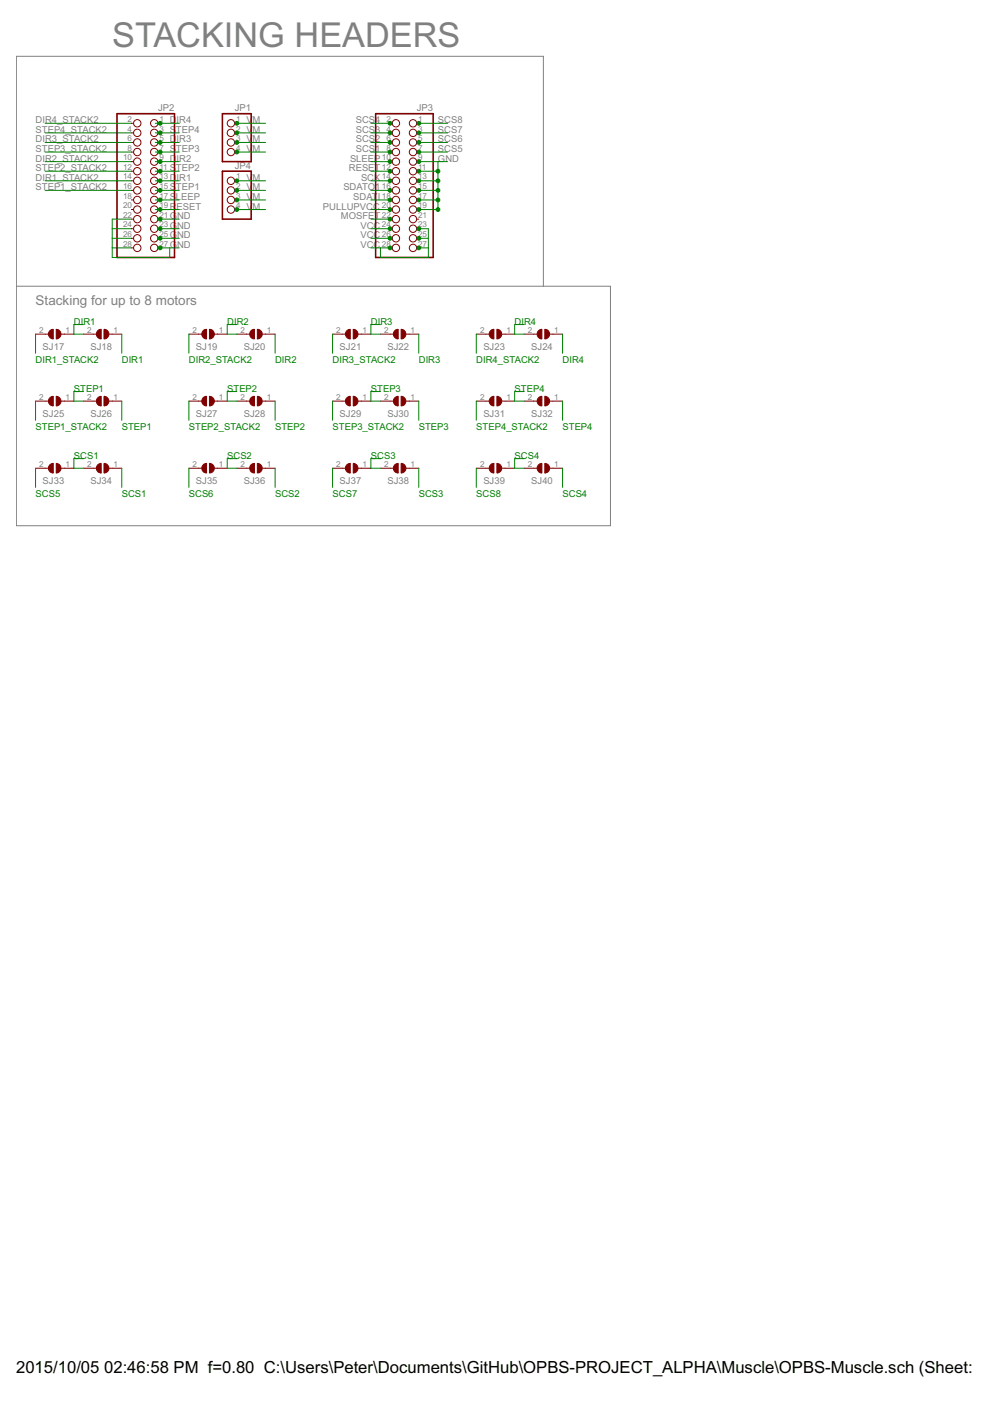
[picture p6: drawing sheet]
<svg xmlns="http://www.w3.org/2000/svg" width="210mm" height="297mm" viewBox="0 0 210 297" stroke-linecap="round" stroke-linejoin="round" font-family="sans-serif">
<path d="M3.5 60.7h125.9v50.8h-125.9v-99.6h111.7v48.8" fill="none" stroke="#808080" stroke-width=".21"/>
<path d="M24.8 24.1h12.2v30.5h-12.2zM47.2 24.1h6.1v10.2h-6.1zM47.2 36.3h6.1v10.2h-6.1zM79.7 24.1h12.1v30.5h-12.1z" fill="none" stroke="#800000" stroke-width=".34"/>
<g fill="none" stroke="#800000" stroke-width=".21">
<path d="M27.9 26.1h.4M27.9 28.2h.4M27.9 30.2h.4M27.9 32.2h.4M27.9 34.3h.4M27.9 36.3h.4M27.9 38.3h.4M33.5 26.1h.5M33.5 28.2h.5M33.5 30.2h.5M33.5 32.2h.5M33.5 34.3h.5"/>
<path d="M33.5 36.3h.5M33.5 38.3h.5M49.8 26.1h.4M49.8 28.2h.4M49.8 30.2h.4M49.8 32.2h.4M49.8 38.3h.4M82.7 26.1h.4M82.7 28.2h.4M82.7 30.2h.4M82.7 32.2h.4M82.7 34.3h.4"/>
<path d="M82.7 36.3h.4M82.7 38.3h.4M88.3 26.1h.5M88.3 28.2h.5M88.3 30.2h.5M88.3 32.2h.5M88.3 34.3h.5M88.3 36.3h.5M88.3 38.3h.5M27.9 40.4h.4M27.9 42.4h.4M27.9 44.4h.4"/>
<path d="M27.9 46.5h.4M27.9 48.5h.4M27.9 50.5h.4M27.9 52.6h.4M33.5 40.4h.5M33.5 42.4h.5M33.5 44.4h.5M33.5 46.5h.5M33.5 48.5h.5M33.5 50.5h.5M33.5 52.6h.5M49.8 40.4h.4"/>
<path d="M49.8 42.4h.4M49.8 44.4h.4M82.7 40.4h.4M82.7 42.4h.4M82.7 44.4h.4M82.7 46.5h.4M82.7 48.5h.4M82.7 50.5h.4M82.7 52.6h.4M88.3 40.4h.5M88.3 42.4h.5M88.3 44.4h.5"/>
<path d="M88.3 46.5h.5M88.3 48.5h.5M88.3 50.5h.5M88.3 52.6h.5M7.5 70.8h2.8M12.9 70.8h2.8M17.7 70.8h2.7M23.1 70.8h2.7M40 70.8h2.8M45.4 70.8h2.8M50.2 70.8h2.7M55.6 70.8h2.7"/>
<path d="M70.5 70.8h2.8M75.9 70.8h2.7M80.7 70.8h2.7M86.1 70.8h2.7M101 70.8h2.7M106.4 70.8h2.7M111.1 70.8h2.8M116.5 70.8h2.8M7.5 85h2.8M7.5 99.3h2.8M12.9 85h2.8M12.9 99.3h2.8"/>
<path d="M17.7 85h2.7M17.7 99.3h2.7M23.1 85h2.7M23.1 99.3h2.7M40 85h2.8M40 99.3h2.8M45.4 85h2.8M45.4 99.3h2.8M50.2 85h2.7M50.2 99.3h2.7M55.6 85h2.7M55.6 99.3h2.7"/>
<path d="M70.5 85h2.8M70.5 99.3h2.8M75.9 85h2.7M75.9 99.3h2.7M80.7 85h2.7M80.7 99.3h2.7M86.1 85h2.7M86.1 99.3h2.7M101 85h2.7M101 99.3h2.7M106.4 85h2.7M106.4 99.3h2.7"/>
<path d="M111.1 85h2.8M111.1 99.3h2.8M116.5 85h2.8M116.5 99.3h2.8"/>
<circle cx="29.1" cy="38.3" r=".78"/>
<circle cx="29.1" cy="36.3" r=".78"/>
<circle cx="29.1" cy="28.2" r=".78"/>
<circle cx="29.1" cy="32.2" r=".78"/>
<circle cx="29.1" cy="30.2" r=".78"/>
<circle cx="29.1" cy="26.1" r=".78"/>
<circle cx="29.1" cy="34.3" r=".78"/>
<circle cx="32.7" cy="32.2" r=".78"/>
<circle cx="32.7" cy="34.3" r=".78"/>
<circle cx="32.7" cy="28.2" r=".78"/>
<circle cx="32.7" cy="30.2" r=".78"/>
<circle cx="32.7" cy="36.3" r=".78"/>
<circle cx="32.7" cy="26.1" r=".78"/>
<circle cx="32.7" cy="38.3" r=".78"/>
<circle cx="49" cy="30.2" r=".78"/>
<circle cx="49" cy="38.3" r=".78"/>
<circle cx="49" cy="26.1" r=".78"/>
<circle cx="49" cy="32.2" r=".78"/>
<circle cx="49" cy="28.2" r=".78"/>
<circle cx="83.9" cy="30.2" r=".78"/>
<circle cx="83.9" cy="36.3" r=".78"/>
<circle cx="83.9" cy="28.2" r=".78"/>
<circle cx="83.9" cy="38.3" r=".78"/>
<circle cx="83.9" cy="26.1" r=".78"/>
<circle cx="83.9" cy="32.2" r=".78"/>
<circle cx="83.9" cy="34.3" r=".78"/>
<circle cx="87.6" cy="28.2" r=".78"/>
<circle cx="87.6" cy="30.2" r=".78"/>
<circle cx="87.6" cy="32.2" r=".78"/>
<circle cx="87.6" cy="36.3" r=".78"/>
<circle cx="87.6" cy="34.3" r=".78"/>
<circle cx="87.6" cy="26.1" r=".78"/>
<circle cx="87.6" cy="38.3" r=".78"/>
<circle cx="29.1" cy="52.6" r=".78"/>
<circle cx="29.1" cy="50.5" r=".78"/>
<circle cx="29.1" cy="40.4" r=".78"/>
<circle cx="29.1" cy="42.4" r=".78"/>
<circle cx="29.1" cy="44.4" r=".78"/>
<circle cx="29.1" cy="48.5" r=".78"/>
<circle cx="29.1" cy="46.5" r=".78"/>
<circle cx="32.7" cy="40.4" r=".78"/>
<circle cx="32.7" cy="46.5" r=".78"/>
<circle cx="32.7" cy="52.6" r=".78"/>
<circle cx="32.7" cy="44.4" r=".78"/>
<circle cx="32.7" cy="42.4" r=".78"/>
<circle cx="32.7" cy="48.5" r=".78"/>
<circle cx="32.7" cy="50.5" r=".78"/>
<circle cx="49" cy="42.4" r=".78"/>
<circle cx="49" cy="40.4" r=".78"/>
<circle cx="49" cy="44.4" r=".78"/>
<circle cx="83.9" cy="48.5" r=".78"/>
<circle cx="83.9" cy="46.5" r=".78"/>
<circle cx="83.9" cy="50.5" r=".78"/>
<circle cx="83.9" cy="52.6" r=".78"/>
<circle cx="83.9" cy="44.4" r=".78"/>
<circle cx="83.9" cy="40.4" r=".78"/>
<circle cx="83.9" cy="42.4" r=".78"/>
<circle cx="87.6" cy="52.6" r=".78"/>
<circle cx="87.6" cy="44.4" r=".78"/>
<circle cx="87.6" cy="40.4" r=".78"/>
<circle cx="87.6" cy="46.5" r=".78"/>
<circle cx="87.6" cy="42.4" r=".78"/>
<circle cx="87.6" cy="50.5" r=".78"/>
<circle cx="87.6" cy="48.5" r=".78"/>
</g>
<g fill="#800000" stroke="#800000" stroke-width=".21">
<path d="M10.6 70.1l.7-.3v2.1a1.02 1.02 0 0 1-1-.7 1.02 1.02 0 0 1 .3-1.1z" fill-rule="evenodd"/>
<path d="M11.9 69.8a1.02 1.02 0 0 1 1 1 1.02 1.02 0 0 1-1 1.1z" fill-rule="evenodd"/>
<path d="M20.8 70.1l.7-.3v2.1a1.02 1.02 0 0 1-1-.7 1.02 1.02 0 0 1 .3-1.1z" fill-rule="evenodd"/>
<path d="M22.1 69.8a1.02 1.02 0 0 1 1 1 1.02 1.02 0 0 1-1 1.1z" fill-rule="evenodd"/>
<path d="M43.1 70.1l.7-.3v2.1a1.02 1.02 0 0 1-1-.7 1.02 1.02 0 0 1 .3-1.1z" fill-rule="evenodd"/>
<path d="M44.4 69.8a1.02 1.02 0 0 1 1 1 1.02 1.02 0 0 1-1 1.1z" fill-rule="evenodd"/>
<path d="M53.3 70.1l.7-.3v2.1a1.02 1.02 0 0 1-1-.7 1.02 1.02 0 0 1 .3-1.1z" fill-rule="evenodd"/>
<path d="M54.6 69.8a1.02 1.02 0 0 1 1 1 1.02 1.02 0 0 1-1 1.1z" fill-rule="evenodd"/>
<path d="M73.6 70.1l.7-.3v2.1a1.02 1.02 0 0 1-1-.7 1.02 1.02 0 0 1 .3-1.1z" fill-rule="evenodd"/>
<path d="M74.9 69.8a1.02 1.02 0 0 1 1 1 1.02 1.02 0 0 1-1 1.1z" fill-rule="evenodd"/>
<path d="M83.8 70.1l.6-.3v2.1a1.02 1.02 0 0 1-.9-.7 1.02 1.02 0 0 1 .3-1.1z" fill-rule="evenodd"/>
<path d="M85 69.8a1.02 1.02 0 0 1 1.1 1 1.02 1.02 0 0 1-1.1 1.1z" fill-rule="evenodd"/>
<path d="M104.1 70.1l.6-.3v2.1a1.02 1.02 0 0 1-.9-.7 1.02 1.02 0 0 1 .3-1.1z" fill-rule="evenodd"/>
<path d="M105.3 69.8a1.02 1.02 0 0 1 1.1 1 1.02 1.02 0 0 1-1.1 1.1z" fill-rule="evenodd"/>
<path d="M114.2 70.1l.7-.3v2.1a1.02 1.02 0 0 1-1-.7 1.02 1.02 0 0 1 .3-1.1z" fill-rule="evenodd"/>
<path d="M115.5 69.8a1.02 1.02 0 0 1 1 1 1.02 1.02 0 0 1-1 1.1z" fill-rule="evenodd"/>
<path d="M10.6 84.3l.7-.3v2.1a1.01 1.01 0 0 1-1-.7 1.01 1.01 0 0 1 .3-1.1z" fill-rule="evenodd"/>
<path d="M11.9 84a1.02 1.02 0 0 1 1 1 1.02 1.02 0 0 1-1 1.1z" fill-rule="evenodd"/>
<path d="M20.8 84.3l.7-.3v2.1a1.01 1.01 0 0 1-1-.7 1.01 1.01 0 0 1 .3-1.1z" fill-rule="evenodd"/>
<path d="M22.1 84a1.02 1.02 0 0 1 1 1 1.02 1.02 0 0 1-1 1.1z" fill-rule="evenodd"/>
<path d="M43.1 84.3l.7-.3v2.1a1.01 1.01 0 0 1-1-.7 1.01 1.01 0 0 1 .3-1.1z" fill-rule="evenodd"/>
<path d="M44.4 84a1.02 1.02 0 0 1 1 1 1.02 1.02 0 0 1-1 1.1z" fill-rule="evenodd"/>
<path d="M53.3 84.3l.7-.3v2.1a1.01 1.01 0 0 1-1-.7 1.01 1.01 0 0 1 .3-1.1z" fill-rule="evenodd"/>
<path d="M54.6 84a1.02 1.02 0 0 1 1 1 1.02 1.02 0 0 1-1 1.1z" fill-rule="evenodd"/>
<path d="M73.6 84.3l.7-.3v2.1a1.01 1.01 0 0 1-1-.7 1.01 1.01 0 0 1 .3-1.1z" fill-rule="evenodd"/>
<path d="M74.9 84a1.02 1.02 0 0 1 1 1 1.02 1.02 0 0 1-1 1.1z" fill-rule="evenodd"/>
<path d="M83.8 84.3l.6-.3v2.1a1.01 1.01 0 0 1-.9-.7 1.01 1.01 0 0 1 .3-1.1z" fill-rule="evenodd"/>
<path d="M85 84a1.02 1.02 0 0 1 1.1 1 1.02 1.02 0 0 1-1.1 1.1z" fill-rule="evenodd"/>
<path d="M104.1 84.3l.6-.3v2.1a1.01 1.01 0 0 1-.9-.7 1.01 1.01 0 0 1 .3-1.1z" fill-rule="evenodd"/>
<path d="M105.3 84a1.02 1.02 0 0 1 1.1 1 1.02 1.02 0 0 1-1.1 1.1z" fill-rule="evenodd"/>
<path d="M114.2 84.3l.7-.3v2.1a1.01 1.01 0 0 1-1-.7 1.01 1.01 0 0 1 .3-1.1z" fill-rule="evenodd"/>
<path d="M115.5 84a1.02 1.02 0 0 1 1 1 1.02 1.02 0 0 1-1 1.1z" fill-rule="evenodd"/>
<path d="M10.6 98.5l.7-.2v2a1.02 1.02 0 0 1-1-.7 1.02 1.02 0 0 1 .3-1.1z" fill-rule="evenodd"/>
<path d="M11.9 98.3a1.02 1.02 0 0 1 1 1 1.02 1.02 0 0 1-1 1z" fill-rule="evenodd"/>
<path d="M20.8 98.5l.7-.2v2a1.02 1.02 0 0 1-1-.7 1.02 1.02 0 0 1 .3-1.1z" fill-rule="evenodd"/>
<path d="M22.1 98.3a1.02 1.02 0 0 1 1 1 1.02 1.02 0 0 1-1 1z" fill-rule="evenodd"/>
<path d="M43.1 98.5l.7-.2v2a1.02 1.02 0 0 1-1-.7 1.02 1.02 0 0 1 .3-1.1z" fill-rule="evenodd"/>
<path d="M44.4 98.3a1.02 1.02 0 0 1 1 1 1.02 1.02 0 0 1-1 1z" fill-rule="evenodd"/>
<path d="M53.3 98.5l.7-.2v2a1.02 1.02 0 0 1-1-.7 1.02 1.02 0 0 1 .3-1.1z" fill-rule="evenodd"/>
<path d="M54.6 98.3a1.02 1.02 0 0 1 1 1 1.02 1.02 0 0 1-1 1z" fill-rule="evenodd"/>
<path d="M73.6 98.5l.7-.2v2a1.02 1.02 0 0 1-1-.7 1.02 1.02 0 0 1 .3-1.1z" fill-rule="evenodd"/>
<path d="M74.9 98.3a1.02 1.02 0 0 1 1 1 1.02 1.02 0 0 1-1 1z" fill-rule="evenodd"/>
<path d="M83.8 98.5l.6-.2v2a1.02 1.02 0 0 1-.9-.7 1.02 1.02 0 0 1 .3-1.1z" fill-rule="evenodd"/>
<path d="M85 98.3a1.02 1.02 0 0 1 1.1 1 1.02 1.02 0 0 1-1.1 1z" fill-rule="evenodd"/>
<path d="M104.1 98.5l.6-.2v2a1.02 1.02 0 0 1-.9-.7 1.02 1.02 0 0 1 .3-1.1z" fill-rule="evenodd"/>
<path d="M105.3 98.3a1.02 1.02 0 0 1 1.1 1 1.02 1.02 0 0 1-1.1 1z" fill-rule="evenodd"/>
<path d="M114.2 98.5l.7-.2v2a1.02 1.02 0 0 1-1-.7 1.02 1.02 0 0 1 .3-1.1z" fill-rule="evenodd"/>
<path d="M115.5 98.3a1.02 1.02 0 0 1 1 1 1.02 1.02 0 0 1-1 1z" fill-rule="evenodd"/>
</g>
<g fill="none" stroke="#008000" stroke-width=".21">
<path d="M9.6 38.3h18.3M9.6 36.3h18.3M9.6 34.3h18.3M9.6 30.2h18.3M9.6 28.2h18.3M9.6 26.1h18.3M9.6 32.2h18.3M32.9 38.3h5.1M32.9 36.3h5.1M32.9 34.3h5.1M32.9 30.2h5.1M32.9 28.2h5.1"/>
<path d="M32.9 26.1h5.1M32.9 32.2h5.1M50.2 38.3h6.1M50.2 30.2h6.1M50.2 28.2h6.1M50.2 26.1h6.1M50.2 32.2h6.1M78.6 38.3h4.1M78.6 36.3h4.1M78.6 34.3h4.1M78.6 30.2h4.1M78.6 28.2h4.1"/>
<path d="M78.6 26.1h4.1M78.6 32.2h4.1M88.8 38.3h4.1M88.8 36.3h4.1M88.8 34.3h6.1M88.8 30.2h6.1M88.8 28.2h6.1M88.8 26.1h6.1M88.8 32.2h6.1M92.9 34.3v10.1h-4.1M9.6 40.4h18.3M23.8 48.5h4.1"/>
<path d="M23.8 50.5h4.1M23.8 52.6h4.1M27.9 46.5h-4.1v8.1h12.2v-2M32.9 40.4h5.1M32.9 42.4h5.1M32.9 44.4h5.1M34 48.5h4M34 50.5h4M34 52.6h4M34 46.5h4M50.2 40.4h6.1M50.2 42.4h6.1"/>
<path d="M50.2 44.4h6.1M78.6 40.4h4.1M78.6 42.4h4.1M78.6 44.4h4.1M78.6 48.5h4.1M78.6 50.5h4.1M78.6 52.6h4.1M78.6 46.5h4.1M88.8 40.4h4.1M88.8 42.4h4.1M88.8 48.5h2v6.1h-10.1v-2M88.8 50.5h2"/>
<path d="M88.8 52.6h2M7.5 70.8v4.1M17.7 68.8h-2v2h2M25.8 70.8v4.1M40 70.8v4.1M50.2 68.8h-2v2h2M58.3 70.8v4.1M70.5 70.8v4.1M80.7 68.8h-2.1v2h2.1M88.8 70.8v4.1M101 70.8v4.1M111.1 68.8h-2v2h2"/>
<path d="M119.3 70.8v4.1M7.5 85v4.1M7.5 99.3v4M17.7 83h-2v2h2M17.7 97.2h-2v2.1h2M25.8 85v4.1M25.8 99.3v4M40 85v4.1M40 99.3v4M50.2 83h-2v2h2M50.2 97.2h-2v2.1h2M58.3 85v4.1"/>
<path d="M58.3 99.3v4M70.5 85v4.1M70.5 99.3v4M80.7 83h-2.1v2h2.1M80.7 97.2h-2.1v2.1h2.1M88.8 85v4.1M88.8 99.3v4M101 85v4.1M101 99.3v4M111.1 83h-2v2h2M111.1 97.2h-2v2.1h2M119.3 85v4.1"/>
<path d="M119.3 99.3v4"/>
</g>
<g fill="#008000" stroke="#008000" stroke-width=".21">
<circle cx="34" cy="40.4" r=".4"/>
<circle cx="34" cy="38.3" r=".4"/>
<circle cx="34" cy="36.3" r=".4"/>
<circle cx="34" cy="34.3" r=".4"/>
<circle cx="34" cy="30.2" r=".4"/>
<circle cx="34" cy="28.2" r=".4"/>
<circle cx="34" cy="26.1" r=".4"/>
<circle cx="34" cy="32.2" r=".4"/>
<circle cx="82.7" cy="38.3" r=".4"/>
<circle cx="82.7" cy="40.4" r=".4"/>
<circle cx="82.7" cy="42.4" r=".4"/>
<circle cx="34" cy="42.4" r=".4"/>
<circle cx="82.7" cy="34.3" r=".4"/>
<circle cx="34" cy="44.4" r=".4"/>
<circle cx="82.7" cy="36.3" r=".4"/>
<circle cx="82.7" cy="26.1" r=".4"/>
<circle cx="82.7" cy="28.2" r=".4"/>
<circle cx="82.7" cy="30.2" r=".4"/>
<circle cx="82.7" cy="32.2" r=".4"/>
<circle cx="82.7" cy="44.4" r=".4"/>
<circle cx="82.7" cy="48.5" r=".4"/>
<circle cx="82.7" cy="50.5" r=".4"/>
<circle cx="82.7" cy="52.6" r=".4"/>
<circle cx="88.8" cy="48.5" r=".4"/>
<circle cx="88.8" cy="50.5" r=".4"/>
<circle cx="88.8" cy="52.6" r=".4"/>
<circle cx="34" cy="52.6" r=".4"/>
<circle cx="34" cy="46.5" r=".4"/>
<circle cx="34" cy="48.5" r=".4"/>
<circle cx="34" cy="50.5" r=".4"/>
<circle cx="92.9" cy="36.3" r=".4"/>
<circle cx="92.9" cy="38.3" r=".4"/>
<circle cx="92.9" cy="40.4" r=".4"/>
<circle cx="92.9" cy="42.4" r=".4"/>
<circle cx="92.9" cy="44.4" r=".4"/>
<circle cx="88.8" cy="34.3" r=".4"/>
<circle cx="88.8" cy="36.3" r=".4"/>
<circle cx="88.8" cy="38.3" r=".4"/>
<circle cx="88.8" cy="40.4" r=".4"/>
<circle cx="88.8" cy="42.4" r=".4"/>
<circle cx="88.8" cy="44.4" r=".4"/>
<circle cx="50.2" cy="26.1" r=".4"/>
<circle cx="50.2" cy="28.2" r=".4"/>
<circle cx="50.2" cy="30.2" r=".4"/>
<circle cx="50.2" cy="32.2" r=".4"/>
<circle cx="50.2" cy="38.3" r=".4"/>
<circle cx="50.2" cy="40.4" r=".4"/>
<circle cx="50.2" cy="42.4" r=".4"/>
<circle cx="50.2" cy="44.4" r=".4"/>
<circle cx="82.7" cy="46.5" r=".4"/>
<circle cx="88.8" cy="32.2" r=".4"/>
<circle cx="88.8" cy="30.2" r=".4"/>
<circle cx="88.8" cy="28.2" r=".4"/>
<circle cx="88.8" cy="26.1" r=".4"/>
</g>
<text font-size="8.1" fill="#808080" x="23.8" y="9.9">STACKING HEADERS</text>
<g font-size="4">
<text x="3.4" y="291">2015/10/05</text>
<text x="22.1" y="291">02:46:58 PM f=0.80 C:\Users\Peter\Documents\GitHub\OPBS-PROJECT_ALPHA\Muscle\OPBS-Muscle.sch (Sheet: 6/7</text>
</g>
<text font-size="3.2" fill="#808080" x="7.5" y="64.7">Stacking for up to 8 motors</text>
<g font-size="2.2" fill="#808080">
<text x="33.5" y="23.6">JP2</text>
<text x="49.8" y="23.6">JP1</text>
<text x="88.4" y="23.6">JP3</text>
<text x="7.5" y="26.1">DIR4_STACK2</text>
<text x="7.5" y="28.2">STEP4_STACK2</text>
<text x="36" y="28.2">S</text>
<text x="36" y="26.1">D</text>
<text x="37.3" y="28.2">TEP4</text>
<text x="37.4" y="26.1">IR4</text>
<text x="52.2" y="26.1">V</text>
<text x="52.2" y="28.2">V</text>
<text x="53.6" y="26.1">M</text>
<text x="53.6" y="28.2">M</text>
<text x="75.4" y="26.1">SCS4</text>
<text x="75.4" y="28.2">SCS3</text>
<text x="92.9" y="28.2">SCS7</text>
<text x="92.9" y="26.1">SCS8</text>
<text x="7.5" y="30.2">DIR3_STACK2</text>
<text x="7.5" y="32.2">STEP3_STACK2</text>
<text x="7.5" y="34.3">DIR2_STACK2</text>
<text x="36" y="34.3">D</text>
<text x="36" y="30.2">D</text>
<text x="36" y="32.2">S</text>
<text x="37.3" y="32.2">TEP3</text>
<text x="37.4" y="34.3">IR2</text>
<text x="37.4" y="30.2">IR3</text>
<text x="49.8" y="35.8">JP4</text>
<text x="52.2" y="30.2">V</text>
<text x="52.2" y="32.2">V</text>
<text x="53.6" y="30.2">M</text>
<text x="53.6" y="32.2">M</text>
<text x="74.2" y="34.3">SLEEP</text>
<text x="75.4" y="30.2">SCS2</text>
<text x="75.4" y="32.2">SCS1</text>
<text x="92.9" y="34.3">GND</text>
<text x="92.9" y="32.2">SCS5</text>
<text x="92.9" y="30.2">SCS6</text>
<text x="7.5" y="36.3">STEP2_STACK2</text>
<text x="7.5" y="38.3">DIR1_STACK2</text>
<text x="7.5" y="40.4">STEP1_STACK2</text>
<text x="36" y="40.4">S</text>
<text x="36" y="38.3">D</text>
<text x="36" y="36.3">S</text>
<text x="37.3" y="40.4">TEP1</text>
<text x="37.3" y="36.3">TEP2</text>
<text x="37.4" y="38.3">IR1</text>
<text x="52.2" y="38.3">V</text>
<text x="52.2" y="40.4">V</text>
<text x="53.6" y="38.3">M</text>
<text x="53.6" y="40.4">M</text>
<text x="72.8" y="40.4">SDATO1</text>
<text x="74" y="36.3">RESET</text>
<text x="76.5" y="38.3">SCK</text>
<text x="36" y="42.4">S</text>
<text x="36" y="44.4">R</text>
<text x="36" y="46.5">G</text>
<text x="37.3" y="42.4">LEEP</text>
<text x="37.4" y="44.4">ESET</text>
<text x="37.5" y="46.5">ND</text>
<text x="52.2" y="42.4">V</text>
<text x="52.2" y="44.4">V</text>
<text x="53.6" y="42.4">M</text>
<text x="53.6" y="44.4">M</text>
<text x="68.5" y="44.4">PULLUPVCC</text>
<text x="72.3" y="46.5">MOSFET</text>
<text x="74.9" y="42.4">SDAT</text>
<text x="80.1" y="42.4">I</text>
<text x="36" y="52.6">G</text>
<text x="36" y="48.5">G</text>
<text x="36" y="50.5">G</text>
<text x="37.5" y="52.6">ND</text>
<text x="37.5" y="48.5">ND</text>
<text x="37.5" y="50.5">ND</text>
<text x="76.4" y="48.5">VCC</text>
<text x="76.4" y="50.5">VCC</text>
<text x="76.4" y="52.6">VCC</text>
<text x="9" y="74.3">SJ17</text>
<text x="19.2" y="74.3">SJ18</text>
<text x="41.5" y="74.3">SJ19</text>
<text x="51.7" y="74.3">SJ20</text>
<text x="72" y="74.3">SJ21</text>
<text x="82.2" y="74.3">SJ22</text>
<text x="102.5" y="74.3">SJ23</text>
<text x="112.6" y="74.3">SJ24</text>
<text x="9" y="88.5">SJ25</text>
<text x="19.2" y="88.5">SJ26</text>
<text x="41.5" y="88.5">SJ27</text>
<text x="51.7" y="88.5">SJ28</text>
<text x="72" y="88.5">SJ29</text>
<text x="82.2" y="88.5">SJ30</text>
<text x="102.5" y="88.5">SJ31</text>
<text x="112.6" y="88.5">SJ32</text>
<text x="9" y="102.7">SJ33</text>
<text x="19.2" y="102.7">SJ34</text>
<text x="41.5" y="102.7">SJ35</text>
<text x="51.7" y="102.7">SJ36</text>
<text x="72" y="102.7">SJ37</text>
<text x="82.2" y="102.7">SJ38</text>
<text x="102.5" y="102.7">SJ39</text>
<text x="112.6" y="102.7">SJ40</text>
</g>
<g font-size="2.2" fill="#008000">
<text x="15.7" y="68.8">DIR1</text>
<text x="48.2" y="68.8">DIR2</text>
<text x="78.6" y="68.8">DIR3</text>
<text x="109.1" y="68.8">DIR4</text>
<text x="7.5" y="76.9">DIR1_STACK2</text>
<text x="25.8" y="76.9">DIR1</text>
<text x="40" y="76.9">DIR2_STACK2</text>
<text x="58.3" y="76.9">DIR2</text>
<text x="70.5" y="76.9">DIR3_STACK2</text>
<text x="88.8" y="76.9">DIR3</text>
<text x="101" y="76.9">DIR4_STACK2</text>
<text x="119.3" y="76.9">DIR4</text>
<text x="15.7" y="83">STEP1</text>
<text x="48.2" y="83">STEP2</text>
<text x="78.6" y="83">STEP3</text>
<text x="109.1" y="83">STEP4</text>
<text x="7.5" y="91.1">STEP1_STACK2</text>
<text x="25.8" y="91.1">STEP1</text>
<text x="40" y="91.1">STEP2_STACK2</text>
<text x="58.3" y="91.1">STEP2</text>
<text x="70.5" y="91.1">STEP3_STACK2</text>
<text x="88.8" y="91.1">STEP3</text>
<text x="101" y="91.1">STEP4_STACK2</text>
<text x="119.3" y="91.1">STEP4</text>
<text x="15.7" y="97.2">SCS1</text>
<text x="48.2" y="97.2">SCS2</text>
<text x="78.6" y="97.2">SCS3</text>
<text x="109.1" y="97.2">SCS4</text>
<text x="7.5" y="105.4">SCS5</text>
<text x="25.8" y="105.4">SCS1</text>
<text x="40" y="105.4">SCS6</text>
<text x="58.3" y="105.4">SCS2</text>
<text x="70.5" y="105.4">SCS7</text>
<text x="88.8" y="105.4">SCS3</text>
<text x="101" y="105.4">SCS8</text>
<text x="119.3" y="105.4">SCS4</text>
</g>
<g font-size="1.9" fill="#808080">
<text x="27.1" y="25.9">2</text>
<text x="27.1" y="27.9">4</text>
<text x="27.1" y="29.9">6</text>
<text x="33.8" y="25.9">1</text>
<text x="33.8" y="27.9">3</text>
<text x="33.8" y="29.9">5</text>
<text x="50" y="25.9">1</text>
<text x="50" y="27.9">2</text>
<text x="50" y="29.9">3</text>
<text x="81.9" y="25.9">2</text>
<text x="81.9" y="27.9">4</text>
<text x="81.9" y="29.9">6</text>
<text x="88.6" y="25.9">1</text>
<text x="88.6" y="27.9">3</text>
<text x="88.6" y="29.9">5</text>
<text x="26.1" y="34">10</text>
<text x="27.1" y="32">8</text>
<text x="33.8" y="32">7</text>
<text x="33.8" y="34">9</text>
<text x="50" y="32">4</text>
<text x="81" y="34">10</text>
<text x="81.9" y="32">8</text>
<text x="88.6" y="32">7</text>
<text x="88.6" y="34">9</text>
<text x="26.1" y="36">12</text>
<text x="26.1" y="38.1">14</text>
<text x="26.1" y="40.1">16</text>
<text x="33.8" y="36">11</text>
<text x="33.8" y="38.1">13</text>
<text x="33.8" y="40.1">15</text>
<text x="50" y="38.1">1</text>
<text x="50" y="40.1">2</text>
<text x="81" y="36">12</text>
<text x="81" y="38.1">14</text>
<text x="81" y="40.1">16</text>
<text x="88.6" y="36">11</text>
<text x="88.6" y="38.1">13</text>
<text x="88.6" y="40.1">15</text>
<text x="26.1" y="42.1">18</text>
<text x="26.1" y="44.1">20</text>
<text x="26.1" y="46.2">22</text>
<text x="33.8" y="42.1">17</text>
<text x="33.8" y="44.1">19</text>
<text x="33.8" y="46.2">21</text>
<text x="50" y="42.1">3</text>
<text x="50" y="44.1">4</text>
<text x="81" y="42.1">18</text>
<text x="81" y="44.1">20</text>
<text x="81" y="46.2">22</text>
<text x="88.6" y="42.1">17</text>
<text x="88.6" y="44.1">19</text>
<text x="88.6" y="46.2">21</text>
<text x="26.1" y="48.2">24</text>
<text x="26.1" y="50.2">26</text>
<text x="26.1" y="52.3">28</text>
<text x="33.8" y="48.2">23</text>
<text x="33.8" y="50.2">25</text>
<text x="33.8" y="52.3">27</text>
<text x="81" y="48.2">24</text>
<text x="81" y="50.2">26</text>
<text x="81" y="52.3">28</text>
<text x="88.6" y="48.2">23</text>
<text x="88.6" y="50.2">25</text>
<text x="88.6" y="52.3">27</text>
<text x="8.3" y="70.6">2</text>
<text x="13.9" y="70.6">1</text>
<text x="18.5" y="70.6">2</text>
<text x="24.1" y="70.6">1</text>
<text x="40.8" y="70.6">2</text>
<text x="46.4" y="70.6">1</text>
<text x="51" y="70.6">2</text>
<text x="56.6" y="70.6">1</text>
<text x="71.3" y="70.6">2</text>
<text x="76.9" y="70.6">1</text>
<text x="81.5" y="70.6">2</text>
<text x="87" y="70.6">1</text>
<text x="101.8" y="70.6">2</text>
<text x="107.4" y="70.6">1</text>
<text x="111.9" y="70.6">2</text>
<text x="117.5" y="70.6">1</text>
<text x="8.3" y="84.8">2</text>
<text x="13.9" y="84.8">1</text>
<text x="18.5" y="84.8">2</text>
<text x="24.1" y="84.8">1</text>
<text x="40.8" y="84.8">2</text>
<text x="46.4" y="84.8">1</text>
<text x="51" y="84.8">2</text>
<text x="56.6" y="84.8">1</text>
<text x="71.3" y="84.8">2</text>
<text x="76.9" y="84.8">1</text>
<text x="81.5" y="84.8">2</text>
<text x="87" y="84.8">1</text>
<text x="101.8" y="84.8">2</text>
<text x="107.4" y="84.8">1</text>
<text x="111.9" y="84.8">2</text>
<text x="117.5" y="84.8">1</text>
<text x="8.3" y="99">2</text>
<text x="13.9" y="99">1</text>
<text x="18.5" y="99">2</text>
<text x="24.1" y="99">1</text>
<text x="40.8" y="99">2</text>
<text x="46.4" y="99">1</text>
<text x="51" y="99">2</text>
<text x="56.6" y="99">1</text>
<text x="71.3" y="99">2</text>
<text x="76.9" y="99">1</text>
<text x="81.5" y="99">2</text>
<text x="87" y="99">1</text>
<text x="101.8" y="99">2</text>
<text x="107.4" y="99">1</text>
<text x="111.9" y="99">2</text>
<text x="117.5" y="99">1</text>
</g>
</svg>
